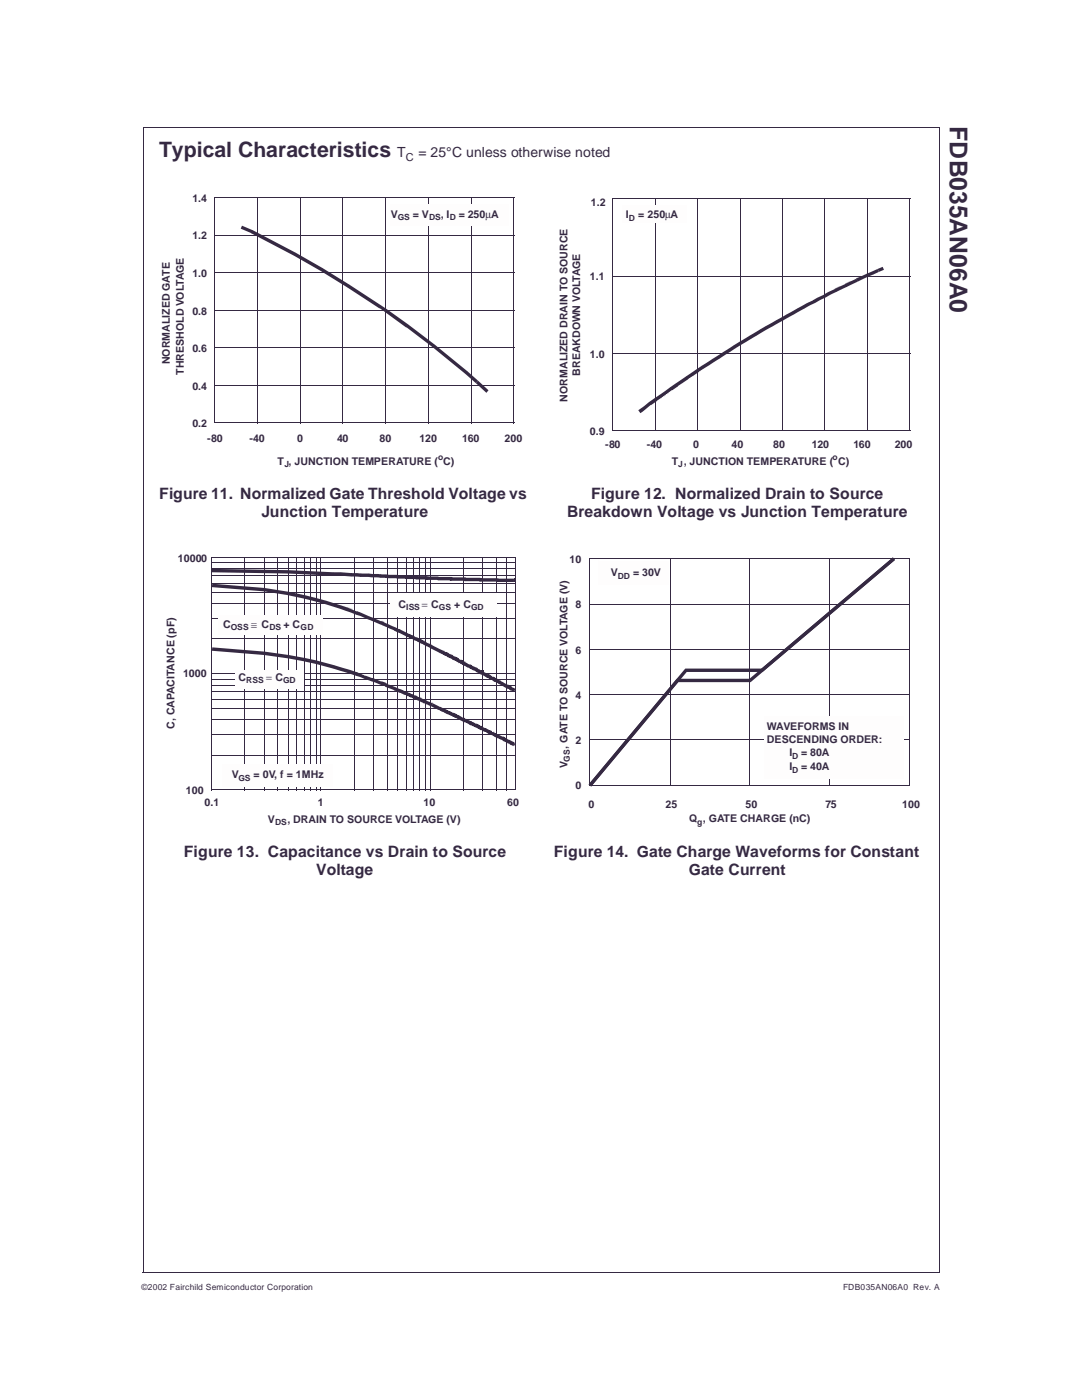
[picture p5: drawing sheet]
<svg xmlns="http://www.w3.org/2000/svg" width="216mm" height="279mm" viewBox="0 0 216 279" stroke-linecap="round" stroke-linejoin="round" font-family="sans-serif">
<path d="M28.6 25.4h158.9M28.6 25.3v228.7M42.9 39.5h59.7M42.9 39.4v45M102.6 39.5v45M187.4 25.4v228.7M42.8 84.4h59.8M28.5 254h158.9" fill="none" stroke="#352942" stroke-width=".2"/>
<g fill="#352942">
<path d="M42.8 84.3l.1 .2z"/>
<path d="M102.6 84.3v.2z"/>
</g>
<path d="M42.9 84.4h59.7" fill="none" stroke="#352942" stroke-width=".2"/>
<g fill="#352942">
<path d="M42.8 76.9l.1 .1z"/>
<path d="M102.6 76.9v.1z"/>
</g>
<path d="M42.9 77h59.7" fill="none" stroke="#352942" stroke-width=".2"/>
<g fill="#352942">
<path d="M42.8 69.3l.1 .2z"/>
<path d="M102.6 69.3v.2z"/>
</g>
<path d="M42.9 69.4h59.7" fill="none" stroke="#352942" stroke-width=".2"/>
<g fill="#352942">
<path d="M42.8 61.8l.1 .2z"/>
<path d="M102.6 61.8v.2z"/>
</g>
<path d="M42.9 61.9h59.7" fill="none" stroke="#352942" stroke-width=".2"/>
<g fill="#352942">
<path d="M42.8 54.4l.1 .1z"/>
<path d="M102.6 54.4v.1z"/>
</g>
<path d="M42.9 54.4h59.7" fill="none" stroke="#352942" stroke-width=".2"/>
<g fill="#352942">
<path d="M42.8 46.8l.1 .2z"/>
<path d="M102.6 46.8v.2z"/>
</g>
<path d="M42.9 46.9h59.7" fill="none" stroke="#352942" stroke-width=".2"/>
<g fill="#352942">
<path d="M42.8 39.4l.1 .1z"/>
<path d="M102.6 39.4v.1z"/>
</g>
<path d="M42.9 39.5h59.7" fill="none" stroke="#352942" stroke-width=".2"/>
<g fill="#352942">
<path d="M51.3 39.4l.2 .1z"/>
<path d="M51.3 84.4l.2 .1z"/>
</g>
<path d="M51.4 39.5v44.9" fill="none" stroke="#352942" stroke-width=".2"/>
<g fill="#352942">
<path d="M59.8 39.4l.2 .1z"/>
<path d="M59.8 84.4l.2 .1z"/>
</g>
<path d="M59.9 39.5v44.9" fill="none" stroke="#352942" stroke-width=".2"/>
<g fill="#352942">
<path d="M68.4 39.4l.1 .1z"/>
<path d="M68.4 84.4l.1 .1z"/>
</g>
<path d="M68.4 39.5v44.9" fill="none" stroke="#352942" stroke-width=".2"/>
<g fill="#352942">
<path d="M76.9 39.4l.2 .1z"/>
<path d="M76.9 84.4l.2 .1z"/>
</g>
<path d="M77 39.5v44.9" fill="none" stroke="#352942" stroke-width=".2"/>
<g fill="#352942">
<path d="M85.4 39.4l.1 .1z"/>
<path d="M85.4 84.4l.1 .1z"/>
</g>
<path d="M85.5 39.5v44.9" fill="none" stroke="#352942" stroke-width=".2"/>
<g fill="#352942">
<path d="M93.9 39.4l.2 .1z"/>
<path d="M93.9 84.4l.2 .1z"/>
</g>
<path d="M94 39.5v44.9" fill="none" stroke="#352942" stroke-width=".2"/>
<g fill="#352942">
<path d="M102.5 39.4l.1 .1z"/>
<path d="M102.5 84.4l.1 .1z"/>
</g>
<path d="M102.6 39.5v44.9" fill="none" stroke="#352942" stroke-width=".2"/>
<g fill="#352942">
<path d="M48.3 45a186.4 186.4 0 0 1 27.8 16l1 .6-1-.6a210.4 210.4 0 0 1 19.3 14.9l-.5 .6-2.1-1.9 .4-.5-.4 .5-6.4-5.3 .4-.5-.4 .5-5.3-4 .4-.5-.4 .6-5.4-3.9 .4-.5-.4 .5-6.3-4.1 .3-.6-.3 .6-5.4-3.3 .4-.6-.4 .6-5.3-3 .3-.6-.3 .6-8.6-4.5 .4-.6-.3 .6-2.2-1z"/>
<path d="M95.4 75.9l2.1 2-.4 .5-2.2-1.9z"/>
</g>
<path d="M77.8 40.7h23.7v4.3h-23.7z" fill="#fefdfd"/>
<path d="M122.3 39.6v46.3M122.3 39.7h59.3M181.5 39.7v46.3M122.2 85.9h59.3" fill="none" stroke="#352942" stroke-width=".2"/>
<g fill="#352942">
<path d="M122.2 85.8l.1 .2z"/>
<path d="M181.5 85.8l.1 .2z"/>
</g>
<path d="M122.3 85.9h59.2" fill="none" stroke="#352942" stroke-width=".2"/>
<g fill="#352942">
<path d="M122.2 70.4l.1 .2z"/>
<path d="M181.5 70.4l.1 .2z"/>
</g>
<path d="M122.3 70.5h59.2" fill="none" stroke="#352942" stroke-width=".2"/>
<g fill="#352942">
<path d="M122.2 55l.1 .2z"/>
<path d="M181.5 55l.1 .2z"/>
</g>
<path d="M122.3 55.1h59.2" fill="none" stroke="#352942" stroke-width=".2"/>
<g fill="#352942">
<path d="M122.2 39.6l.2 .1z"/>
<path d="M122.2 85.9l.2 .1z"/>
</g>
<path d="M122.3 39.7v46.2" fill="none" stroke="#352942" stroke-width=".2"/>
<g fill="#352942">
<path d="M130.7 39.6l.1 .1z"/>
<path d="M130.7 85.9l.1 .1z"/>
</g>
<path d="M130.7 39.7v46.2" fill="none" stroke="#352942" stroke-width=".2"/>
<g fill="#352942">
<path d="M139.1 39.6l.2 .1z"/>
<path d="M139.1 85.9l.2 .1z"/>
</g>
<path d="M139.2 39.7v46.2" fill="none" stroke="#352942" stroke-width=".2"/>
<g fill="#352942">
<path d="M147.6 39.6l.2 .1z"/>
<path d="M147.6 85.9l.2 .1z"/>
</g>
<path d="M147.7 39.7v46.2" fill="none" stroke="#352942" stroke-width=".2"/>
<g fill="#352942">
<path d="M156.1 39.6l.1 .1z"/>
<path d="M156.1 85.9l.1 .1z"/>
</g>
<path d="M156.1 39.7v46.2" fill="none" stroke="#352942" stroke-width=".2"/>
<g fill="#352942">
<path d="M164.5 39.6l.2 .1z"/>
<path d="M164.5 85.9l.2 .1z"/>
</g>
<path d="M164.6 39.7v46.2" fill="none" stroke="#352942" stroke-width=".2"/>
<g fill="#352942">
<path d="M173 39.6l.2 .1z"/>
<path d="M173 85.9l.2 .1z"/>
</g>
<path d="M173.1 39.7v46.2" fill="none" stroke="#352942" stroke-width=".2"/>
<g fill="#352942">
<path d="M181.5 39.6l.1 .1z"/>
<path d="M181.5 85.9l.1 .1z"/>
</g>
<path d="M181.5 39.7v46.2" fill="none" stroke="#352942" stroke-width=".2"/>
<g fill="#352942">
<path d="M127.4 81.9l1.1-.8 .4 .5-.4-.5 1-.8 2.1-1.5 .4 .6-.4-.6 1.1-.7 .4 .5-.4-.5 1-.8 2.1-1.4 .5 .6-.5-.6 2.1-1.5 .5 .6-.5-.6 3.3-2.1 .3 .6-.3-.6 2.1-1.4 .3 .6-.3-.6 2.1-1.3 .3 .6-.3-.6 2.1-1.4 1-.6 .4 .6-.4-.6 2.1-1.2 .4 .6-.4-.6 2.2-1.3 1.1-.6 .3 .6-.3-.6 1-.6 1.1-.6 .3 .6-.3-.6 1-.6 1.1-.6 .3 .6-.3-.6 1-.6 1.1-.5 .3 .5-.3-.5 1-.6-.2 .1 1.4-.6 .3 .5-.4-.5 2.2-1.1 .3 .5-.4-.5 2.2-1.1 .3 .5-.3-.5 2.2-1.1 .2 .6-.3-.6 2.2-1 .2 .6-1.1 .5-.2-.6 .2 .6-2.1 1-.2-.6 .2 .6-2.1 1.1-.3-.6 .3 .6-2.1 1.1-.3-.6 .3 .6-2.1 1.1-.3-.6 .3 .6-2.2 1.1-.3-.6 .3 .6-2.1 1.2-.3-.6 .3 .6-2.1 1.2-.3-.6 .3 .6-2.1 1.2-.3-.6 .3 .6-1 .6-.4-.6 .4 .6-2.1 1.3-.4-.6 .4 .6-2.1 1.2-.4-.6 .4 .6-1.2 .7-.3-.6 .3 .6-2.1 1.4-.3-.6 .3 .6-2.1 1.3-.3-.6 .3 .6-2.1 1.4-.3-.6 .3 .6-1 .6-.4-.5 .5 .5-1.1 .8 2.2-1.5-3.3 2.2-.4-.6 .5 .6-1.1 .8 2.2-1.6-3.3 2.2-.4-.6 .4 .6-1.1 .8-.4-.6 .4 .5-2.4 1.9 2.5-1.8-3.3 2.2-.3-.6 .4 .6-1.1 .8-.4-.6 .4 .5-1.6 1.3 .6-.4-1.1 .8z"/>
<path d="M170.8 55.6l3.2-1.4 .3 .6-.3-.6 1.1-.5 .3 .6-2.2 .9-.2-.6 .2 .6-1.1 .5-.2-.6 .2 .6-1 .5z"/>
<path d="M175.1 53.7l1-.4 .3 .5-1 .5z"/>
</g>
<path d="M124.2 41.1h12.9v3.4h-12.9z" fill="#fefdfd"/>
<path d="M42.3 111.2h60.7M42.3 111.2v46.4M102.9 111.2v46.5M42.2 157.6h60.7" fill="none" stroke="#352942" stroke-width=".2"/>
<g fill="#352942">
<path d="M42.2 157.6l.1 .1z"/>
<path d="M102.9 157.6l.1 .1z"/>
</g>
<path d="M42.3 157.6h60.6" fill="none" stroke="#352942" stroke-width=".2"/>
<g fill="#352942">
<path d="M42.2 134.4l.1 .1z"/>
<path d="M102.9 134.4l.1 .1z"/>
</g>
<path d="M42.3 134.4h60.6" fill="none" stroke="#352942" stroke-width=".2"/>
<g fill="#352942">
<path d="M42.2 150.6l.1 .2z"/>
<path d="M102.9 150.6l.1 .2z"/>
</g>
<path d="M42.3 150.7h60.6" fill="none" stroke="#352942" stroke-width=".2"/>
<g fill="#352942">
<path d="M42.2 146.5l.1 .1z"/>
<path d="M102.9 146.5l.1 .1z"/>
</g>
<path d="M42.3 146.6h60.6" fill="none" stroke="#352942" stroke-width=".2"/>
<g fill="#352942">
<path d="M42.2 143.6l.1 .2z"/>
<path d="M102.9 143.6l.1 .2z"/>
</g>
<path d="M42.3 143.7h60.6" fill="none" stroke="#352942" stroke-width=".2"/>
<g fill="#352942">
<path d="M42.2 141.4l.1 .2z"/>
<path d="M102.9 141.4l.1 .2z"/>
</g>
<path d="M42.3 141.5h60.6" fill="none" stroke="#352942" stroke-width=".2"/>
<g fill="#352942">
<path d="M42.2 139.5l.1 .2z"/>
<path d="M102.9 139.5l.1 .2z"/>
</g>
<path d="M42.3 139.6h60.6" fill="none" stroke="#352942" stroke-width=".2"/>
<g fill="#352942">
<path d="M42.2 138l.1 .2z"/>
<path d="M102.9 138l.1 .2z"/>
</g>
<path d="M42.3 138.1h60.6" fill="none" stroke="#352942" stroke-width=".2"/>
<g fill="#352942">
<path d="M42.2 136.6l.1 .2z"/>
<path d="M102.9 136.6l.1 .2z"/>
</g>
<path d="M42.3 136.7h60.6" fill="none" stroke="#352942" stroke-width=".2"/>
<g fill="#352942">
<path d="M42.2 135.5l.1 .1z"/>
<path d="M102.9 135.5l.1 .1z"/>
</g>
<path d="M42.3 135.5h60.6" fill="none" stroke="#352942" stroke-width=".2"/>
<g fill="#352942">
<path d="M42.2 111.2l.1 .1z"/>
<path d="M102.9 111.2l.1 .1z"/>
</g>
<path d="M42.3 111.2h60.6" fill="none" stroke="#352942" stroke-width=".2"/>
<g fill="#352942">
<path d="M42.2 127.4l.1 .2z"/>
<path d="M102.9 127.4l.1 .2z"/>
</g>
<path d="M42.3 127.5h60.6" fill="none" stroke="#352942" stroke-width=".2"/>
<g fill="#352942">
<path d="M42.2 123.3l.1 .1z"/>
<path d="M102.9 123.3l.1 .1z"/>
</g>
<path d="M42.3 123.4h60.6" fill="none" stroke="#352942" stroke-width=".2"/>
<g fill="#352942">
<path d="M42.2 120.4l.1 .2z"/>
<path d="M102.9 120.4l.1 .2z"/>
</g>
<path d="M42.3 120.5h60.6" fill="none" stroke="#352942" stroke-width=".2"/>
<g fill="#352942">
<path d="M42.2 118.2l.1 .2z"/>
<path d="M102.9 118.2l.1 .2z"/>
</g>
<path d="M42.3 118.3h60.6" fill="none" stroke="#352942" stroke-width=".2"/>
<g fill="#352942">
<path d="M42.2 116.3l.1 .2z"/>
<path d="M102.9 116.3l.1 .2z"/>
</g>
<path d="M42.3 116.4h60.6" fill="none" stroke="#352942" stroke-width=".2"/>
<g fill="#352942">
<path d="M42.2 114.8l.1 .2z"/>
<path d="M102.9 114.8l.1 .2z"/>
</g>
<path d="M42.3 114.9h60.6" fill="none" stroke="#352942" stroke-width=".2"/>
<g fill="#352942">
<path d="M42.2 113.4l.1 .2z"/>
<path d="M102.9 113.4l.1 .2z"/>
</g>
<path d="M42.3 113.5h60.6" fill="none" stroke="#352942" stroke-width=".2"/>
<g fill="#352942">
<path d="M42.2 112.3l.1 .1z"/>
<path d="M102.9 112.3l.1 .1z"/>
</g>
<path d="M42.3 112.3h60.6" fill="none" stroke="#352942" stroke-width=".2"/>
<g fill="#352942">
<path d="M42.2 111.2h.2z"/>
<path d="M42.2 157.6l.2 .1z"/>
</g>
<path d="M42.3 111.2v46.4" fill="none" stroke="#352942" stroke-width=".2"/>
<g fill="#352942">
<path d="M63.9 111.2h.2z"/>
<path d="M63.9 157.6l.2 .1z"/>
</g>
<path d="M64 111.2v46.4" fill="none" stroke="#352942" stroke-width=".2"/>
<g fill="#352942">
<path d="M48.7 111.2h.2z"/>
<path d="M48.7 157.6l.2 .1z"/>
</g>
<path d="M48.8 111.2v46.4" fill="none" stroke="#352942" stroke-width=".2"/>
<g fill="#352942">
<path d="M52.6 111.2h.2z"/>
<path d="M52.6 157.6l.2 .1z"/>
</g>
<path d="M52.7 111.2v46.4" fill="none" stroke="#352942" stroke-width=".2"/>
<g fill="#352942">
<path d="M55.3 111.2h.2z"/>
<path d="M55.3 157.6l.2 .1z"/>
</g>
<path d="M55.4 111.2v46.4" fill="none" stroke="#352942" stroke-width=".2"/>
<g fill="#352942">
<path d="M57.4 111.2h.2z"/>
<path d="M57.4 157.6l.2 .1z"/>
</g>
<path d="M57.5 111.2v46.4" fill="none" stroke="#352942" stroke-width=".2"/>
<g fill="#352942">
<path d="M59.1 111.2h.2z"/>
<path d="M59.1 157.6l.2 .1z"/>
</g>
<path d="M59.2 111.2v46.4" fill="none" stroke="#352942" stroke-width=".2"/>
<g fill="#352942">
<path d="M60.6 111.2h.2z"/>
<path d="M60.6 157.6l.2 .1z"/>
</g>
<path d="M60.7 111.2v46.4" fill="none" stroke="#352942" stroke-width=".2"/>
<g fill="#352942">
<path d="M61.8 111.2h.2z"/>
<path d="M61.8 157.6l.2 .1z"/>
</g>
<path d="M61.9 111.2v46.4" fill="none" stroke="#352942" stroke-width=".2"/>
<g fill="#352942">
<path d="M63 111.2h.2z"/>
<path d="M63 157.6l.2 .1z"/>
</g>
<path d="M63.1 111.2v46.4" fill="none" stroke="#352942" stroke-width=".2"/>
<g fill="#352942">
<path d="M85.8 111.2h.2z"/>
<path d="M85.8 157.6l.2 .1z"/>
</g>
<path d="M85.9 111.2v46.4" fill="none" stroke="#352942" stroke-width=".2"/>
<g fill="#352942">
<path d="M70.6 111.2h.1z"/>
<path d="M70.6 157.6l.1 .1z"/>
</g>
<path d="M70.6 111.2v46.4" fill="none" stroke="#352942" stroke-width=".2"/>
<g fill="#352942">
<path d="M74.4 111.2h.1z"/>
<path d="M74.4 157.6l.1 .1z"/>
</g>
<path d="M74.4 111.2v46.4" fill="none" stroke="#352942" stroke-width=".2"/>
<g fill="#352942">
<path d="M77.2 111.2h.1z"/>
<path d="M77.2 157.6l.1 .1z"/>
</g>
<path d="M77.2 111.2v46.4" fill="none" stroke="#352942" stroke-width=".2"/>
<g fill="#352942">
<path d="M79.3 111.2h.1z"/>
<path d="M79.3 157.6l.1 .1z"/>
</g>
<path d="M79.4 111.2v46.4" fill="none" stroke="#352942" stroke-width=".2"/>
<g fill="#352942">
<path d="M81 111.2h.1z"/>
<path d="M81 157.6l.1 .1z"/>
</g>
<path d="M81.1 111.2v46.4" fill="none" stroke="#352942" stroke-width=".2"/>
<g fill="#352942">
<path d="M82.4 111.2h.2z"/>
<path d="M82.4 157.6l.2 .1z"/>
</g>
<path d="M82.5 111.2v46.4" fill="none" stroke="#352942" stroke-width=".2"/>
<g fill="#352942">
<path d="M83.7 111.2h.1z"/>
<path d="M83.7 157.6l.1 .1z"/>
</g>
<path d="M83.8 111.2v46.4" fill="none" stroke="#352942" stroke-width=".2"/>
<g fill="#352942">
<path d="M84.8 111.2h.1z"/>
<path d="M84.8 157.6l.1 .1z"/>
</g>
<path d="M84.9 111.2v46.4" fill="none" stroke="#352942" stroke-width=".2"/>
<g fill="#352942">
<path d="M92.4 111.2h.2z"/>
<path d="M92.4 157.6l.2 .1z"/>
</g>
<path d="M92.5 111.2v46.4" fill="none" stroke="#352942" stroke-width=".2"/>
<g fill="#352942">
<path d="M96.2 111.2h.2z"/>
<path d="M96.2 157.6l.2 .1z"/>
</g>
<path d="M96.3 111.2v46.4" fill="none" stroke="#352942" stroke-width=".2"/>
<g fill="#352942">
<path d="M98.9 111.2h.2z"/>
<path d="M98.9 157.6l.2 .1z"/>
</g>
<path d="M99 111.2v46.4" fill="none" stroke="#352942" stroke-width=".2"/>
<g fill="#352942">
<path d="M101 111.2h.2z"/>
<path d="M101 157.6l.2 .1z"/>
</g>
<path d="M101.1 111.2v46.4" fill="none" stroke="#352942" stroke-width=".2"/>
<g fill="#352942">
<path d="M42.4 116.5l10.4 .8a81 81 0 0 1 16 3.8l-.7-.3 1.2 .4-.3 .7 .3-.7 2 .9-.2 .6 .1-.7 2.5 1-.3 .6 .3-.6 2.4 1-.2 .6 .2-.7 .5 .2-.5-.2 1.1 .6-.3 .5 .3-.5 .9 .4-.3 .6 .3-.6 1.6 .7-.3 .6 .2-.6h.4l1.6 1-.2 .6 .2-.7 .3 .1 .3 .2-.2 .6 .2-.7 .3 .1 .6 .4-.3 .6 .3-.6 .5 .1-.3-.1 .5 .4-.2 .6 .2-.7 .3 .1 .3 .2-.4 .6 .3-.6 .5 .1-.5-.1 .9 .5-.3 .6 .3-.6 .3 .1-.2 .6 .2-.7 .3 .1-.5-.1 1.1 .6-.4 .5 .4-.5 1.8 .9-.2 .6v-.7l.3 .1-.1 .6-.6-.2 .3-.6-.3 .6-1.8-.9 .3-.6-.3 .6-.3-.2 .3-.6-.3 .6-.9-.4 .3-.6-.3 .6-.2-.1 .4-.6-.3 .6-.7-.3-.1-.1 .5-.5-.4 .6-.5-.2 .2 .1-.2-.2 .3-.6-.3 .6-1.1-.5 .4-.6-.3 .6-.4-.1-.3-.2 .4-.5-.3 .5h-.4l-.2-.2 .3-.6-.3 .6-1.4-.7 .3-.6-.2 .6-.9-.3 .4-.6-.4 .6-.3-.2 .3-.6-.2 .6-1.5-.6 .4-.6-.3 .6-1-.4 .3-.6-.2 .6-2.3-.9 .3-.6-.3 .6-2.2-1 .3-.6-.3 .6-1.9-.6 .3-.6-.3 .6-2.2-.8 .3-.7-.3 .7-2.9-.9 .1-.7-.1 .7-1.9-.5 .2-.7-.2 .7-2.4-.6 .2-.7-.2 .7-3.2-.7 .2-.7-.1 .7-4.8-.8 .1-.7-.1 .7-10.4-.8z"/>
<path d="M88.3 129.8l.4 .2-.1-.1 .1 .1-.5 .6 .4-.6 .5 .2-.1-.1 .1 .1-.4 .6 .3-.6 .2 .1-.2 .6v-.7h.3l.2 .2-.4 .6 .3-.6 .4 .2-.1-.1 .1 .1-.5 .5 .4-.5h.2l-.3 .6 .3-.6 .4 .2-.4 .6 .3-.7 .2 .1-.2-.1 .8 .5-.2-.1h.1l-.3 .6v-.6h.4l.1 .1-.3 .6 .2-.7 .3 .1 .2 .3-.2 .6v-.7l.5 .3-.3 .5 .3-.5h.2l-.3 .6 .3-.6h.2l.2 .2-.3 .6v-.7h.3l.3 .3-.3 .6v-.7l.4 .2-.3 .6 .2-.7 .3 .1-.5-.2 .9 .5-.3 .6 .3-.6 .4 .2-.3 .6 .3-.7 .4 .2-.3 .6v-.6l.8 .3-.1-.1 .2 .2-.4 .6 .3-.7 .5 .2 .2 .2-.4 .6 .4-.6 .3 .2-.2 .6v-.7l.3 .1-.2 .6-.6-.2-.2-.2 .5-.6-.4 .6-.7-.2-.1-.2 .5-.5-.4 .6-.4-.2 .4-.6-.2 .6h-.2l-.2-.1 .5-.5-.3 .5-1-.4 .4-.6-.4 .6-.1-.1 .3-.6-.3 .6-.5-.1 .5-.6-.2 .6h-.3l-.2-.3 .5-.5-.3 .6h-.2l-.2-.2 .5-.5-.3 .6-.8-.3 .3-.6-.1 .6h-.3l-.2-.3 .5-.5-.4 .6-.5-.2 .5-.6-.2 .6h-.4l-.1-.1 .5-.5-.4 .6-.3-.2 .3-.6-.2 .6-.5-.2 .5-.6-.3 .6-.6-.2 .2 .1-.3-.2 .5-.5-.4 .6-.4-.3 .5-.5-.2 .6h-.4l-.3-.3 .5-.5-.4 .6-.4-.1-.1-.2 .5-.5-.4 .6-.2-.1z"/>
<path d="M95.8 133.7l.4 .2-.2 .6-.5-.2 .5-.5-.4 .6-.2-.1z"/>
<path d="M96 133.9h.5v.6h-.5z"/>
<path d="M96 133.9l1.2 .5h-.1h.1l-.4 .6 .3-.6 .5 .3v-.1v.1l-.2 .6v-.7h.3l.2 .2-.4 .6 .3-.6 .4 .2-.1-.1 .1 .1-.5 .5 .4-.5 .3 .1-.2 .6 .2-.7 .5 .4-.2 .6v-.7l.4 .2-.4 .6 .3-.7 .4 .2-.2 .6v-.7l.7 .4-.1-.1 .1 .1-.4 .6 .3-.6 .8 .4-.3 .6 .3-.6 .5 .3-.1-.1 .1 .1-.4 .6 .3-.6 .4 .1-.2 .6v-.7l.4 .2-.4 .6 .3-.6 .2 .1-.2 .6 .2-.7 .3 .1 .2 .3-.4 .5 .3-.5h.2l-.3 .6 .3-.6h.3l-.6-.1 .9 .4-.1-.1 .1 .1-.5 .5-.5-.5 .5 .5-.1-.1 .5-.5-.4 .6-.2-.1 .4-.6-.3 .6-.5-.2 .2 .1-.5-.3 .5-.5-.3 .6-.7-.4 .5-.5-.2 .6-.6-.1-.2-.2 .5-.5-.4 .6-.6-.4 .4-.6-.4 .6-.7-.4 .5-.5-.4 .6-.3-.2 .3-.6-.1 .6-.5-.1 .5-.6-.3 .6-.5-.1 .5-.6-.3 .6h-.2l-.3-.3 .5-.5-.3 .6-.8-.4 .5-.5-.5 .6-.3-.3 .5-.5-.2 .6h-.4l-.1-.2 .5-.5-.5 .6-.3-.2-.2-.1 .5-.5-.4 .6-.5-.3 .3-.6-.2 .6-.5-.2v-.3l.7 .1-.5 .3 .3-.7 .2 .1z"/>
<path d="M102.4 138l.5-.5 .1 .1-.5 .5z"/>
<path d="M42.4 129.2a101.7 101.7 0 0 1 24.3 3.6l1.3 .4-.2 .7 .2-.7 3.3 1-.2 .7 .1-.7 .9 .2h-.4l1.2 .5-.2 .6 .2-.7 .8 .2-2-.6 2.7 1-.3 .6 .2-.7 .6 .2-.4-.1 1.6 .7-.2 .5 .2-.6 1.1 .3-.3-.1 .7 .4-.3 .6 .3-.6 .5 .1-1.3-.4 2.5 1-.3 .6 .3-.6 .7 .4-.2 .6 .2-.7 1.1 .5-.3 .6 .2-.7 .3 .1 .3 .2-.2 .6 .2-.6h.3l.3 .3-.2 .6 .2-.7 .3 .1 .3 .2-.2 .6 .2-.6 .5 .1-.2-.1 .5 .4-.3 .6 .3-.7 .5 .2-.5-.2 .9 .5-.2 .6 .2-.7 .3 .1-.5-.2 .6 .4-.2 .6 .2-.7 .3 .1-.5-.2 .8 .4-.2 .6 .2-.7 .3 .1-.5-.1 .8 .4-.2 .6 .2-.7 .3 .1-.5-.2 .5 .3-.3 .6-.5-.2 .2 .1-.3-.2 .3-.6-.3 .6-.5-.2 .2 .1-.3-.1 .3-.6-.3 .6-.5-.2 .2 .1-.2-.1 .4-.6-.3 .6-.5-.2 .2 .1-.3-.2 .4-.6-.4 .6-.1-.1 .3-.5-.3 .5-.7-.2 .2 .1-.3-.2 .3-.6-.2 .6-.8-.2h.2l-.3-.1 .4-.6-.3 .6-.4-.1-.3-.2 .4-.6-.3 .6-.4-.1-.2-.1 .3-.6-.3 .6-.4-.1-.7-.4 .4-.6-.3 .6h-.4l-.3-.2 .3-.6-.3 .6-.8-.4 .3 .2-.3-.2 .3-.5-.2 .5-.9-.3 .3-.6-.3 .6-1-.4 .4-.6-.3 .6-2.2-.9 .3-.6-.3 .6-1.3-.4 .3-.6-.3 .6-.7-.2-.8-.4 .3-.6-.3 .6-2.9-.9 .3-.7-.3 .7-2.5-.8 .2-.6-.2 .6-3.5-.9 .2-.7-.2 .7-2.4-.5 .2-.7-.1 .7-3.2-.6 .1-.7-.1 .7-4.8-.7 .1-.7-.1 .7-10.4-.8z"/>
<path d="M86.4 140.4l1.5 .7-.2 .6 .2-.7 .3 .1-.5-.1 1 .5-.1-.1 .1 .1-.3 .6v-.7l.7 .2h-.1h.1l-.4 .6 .3-.6 .3 .2-.1 .6v-.7l.5 .3-.2 .6v-.7l.6 .2-.2 .6v-.6l.5 .2-.2 .6 .2-.7 .3 .1 .2 .2-.4 .6 .3-.7 .4 .3-.2 .5v-.6l.6 .2-.1-.1 .1 .1-.4 .6 .3-.6 .2 .1-.2 .6v-.7l.5 .2 .2 .2-.3 .6 .3-.6 .4 .1-.2 .6v-.7h.3l.1 .2-.3 .6 .2-.7 .3 .1-.5-.2 .7 .4-.3 .6 .3-.7 .2 .1-.5-.2 1.1 .6-.2 .6v-.7h.3l.2 .2-.5 .6 .4-.6 .1 .1-.2 .6 .2-.7 .3 .1 .2 .2-.4 .5 .3-.6 .2 .1-.5-.2 .7 .3-.2 .6v-.7h.3l.1 .1-.3 .6-.4-.1 .3-.6-.2 .6-.5-.1 .5-.6-.4 .6-.6-.4 .5-.5-.3 .6-.5-.2 .4-.6-.4 .6-.3-.1 .3-.6-.2 .6-.5-.2 .1 .1-.1-.1 .3-.6-.3 .6-.5-.2 .5-.6-.2 .6-.9-.3 .4-.6-.4 .6-.1-.1 .3-.6-.2 .6-.4-.1-.2-.2 .5-.5-.4 .6-.1-.1 .3-.5-.2 .5h-.3l-.2-.1 .5-.5-.3 .6-.5-.2 .5-.6-.4 .6-.5-.3 .3-.6-.2 .6-.5-.1 .4-.6-.2 .6-.6-.2 .3-.6-.1 .6-.6-.2-.2-.1 .5-.5-.4 .5h-.2l.4-.6-.2 .6h-.4l-.1-.2 .5-.5-.4 .6-.4-.2 .4-.6-.3 .6-1.9-.8z"/>
<path d="M94.8 145l.5-.5 .1 .1-.4 .6 .3-.7 .2 .1 .2 .2-.3 .6v-.7l.6 .2-.2 .6v-.6l.4 .1-.4 .6 .3-.6 .2 .1-.3 .6 .3-.7 .2 .1-.5-.2 1.1 .6-.1-.1 .1 .1-.3 .5v-.6l.5 .1-.5-.2 1.2 .7-.2-.2 .1 .1-.3 .6v-.7h.4l.2 .2-.5 .6 .4-.6 .3 .1-.2 .6 .2-.7 .3 .1-.5-.1 .8 .4-.1-.1 .1 .1-.3 .6v-.7l.6 .3-.4 .5 .4-.5 .3 .1-.3 .6 .3-.7 .2 .1-.5-.1 1.1 .5-.3 .6 .3-.7 .5 .3-.3 .6v-.7l.4 .2-.3 .6 .2-.7 .3 .1-.5-.2 1 .5-.2 .6v-.6l1 .4v.2l-.5 .4 .3-.7 .3 .1-.6-.2 .7 .3-.3 .6-1.2-.6 1.2 .6h-.2l.4-.6-.3 .6-.5-.2v-.4h.7l-.5 .4-.5-.3 .3-.6-.2 .6-.7-.2 .3-.6-.3 .6-.5-.2 .5-.6-.2 .6h-.3l-.2-.2 .5-.6-.3 .6-.6-.1 .2 .1-.5-.3 .3-.6-.2 .6-.9-.4 .3-.6-.2 .6-.4-.2 .5-.5-.4 .6-.2-.1 .4-.6-.3 .6-.8-.4 .5-.5-.3 .6h-.3l-.2-.2 .5-.5-.4 .6-.3-.2 .4-.6-.4 .6-.1-.1 .3-.6-.2 .6-.3-.1 .3-.6-.2 .6h-.3l-.1-.1 .5-.5-.5 .6-.3-.2 .3-.6-.2 .6-.7-.3 .5-.6-.2 .6-.5-.1 .3-.6-.2 .6-.4-.2 .5-.5-.3 .6z"/>
<path d="M102.7 148.2l.2 .1-.3 .6-.2-.1z"/>
<path d="M42.3 113.5l15.2 .3 9.1 .4v.7v-.7h1.4l2.2 .2-.1 .7v-.7h1.1l.9 .1-.1 .6v-.6h1.6h.7l-.1 .7v-.7h1.3l.6 .1-.1 .7v-.7h1.1l.4 .1-.1 .7v-.7h1.8l.4 .1-.1 .7v-.7h1.5l.3 .1-.1 .7v-.7h1.9l.2 .1-.1 .6v-.6h2l.3 .1-.1 .6v-.6h2l.3 .1-.1 .6v-.7h2.5l.2 .2-.3 .6v-.7h2.7l.3 .1-.2 .7v-.7h3l.3 .2-.1 .6v-.7h3.3l.3 .2-.2 .6v-.7h3.2v.7h-3.3l-.2-.1 .3-.6-.1 .6h-3.5l-.2-.1 .4-.6-.2 .6h-3.1l-.2-.1 .2-.7-.1 .7h-2.7l-.2-.2 .5-.5-.3 .6h-2.5l-.2-.1 .4-.6-.2 .6h-2.2l-.2-.1 .4-.5-.2 .5h-2.1h-.3l.3-.7-.2 .7h-1.8l-.3-.1 .2-.7-.1 .7h-1.5l-.4-.1 .2-.7-.1 .7h-1.8l-.4-.1 .2-.7-.1 .7-1.6-.1 .1-.7-.1 .7h-1.2l-.7-.1 .1-.6-.1 .6h-1.5h-.9l.1-.7-.1 .7h-1l-2.2-.2 .1-.7-.1 .7-10.4-.4v-.7v.7l-15.2-.3z"/>
<path d="M102.6 115.5h.1v.7h-.1z"/>
</g>
<g fill="#fefdfd">
<path d="M44.4 152.6h22v4.4h-22z"/>
<path d="M77.8 118.4h21.3v4.7h-21.3z"/>
<path d="M43.5 122.8h21v3.9h-21z"/>
<path d="M46.9 133.7h13.7v3.7h-13.7z"/>
</g>
<path d="M117.7 111.5h63.8M117.7 111.4v45.3M181.5 111.5v45.3M117.6 156.7h63.9" fill="none" stroke="#352942" stroke-width=".2"/>
<g fill="#352942">
<path d="M117.6 156.6l.1 .2z"/>
<path d="M181.5 156.6v.2z"/>
</g>
<path d="M117.7 156.7h63.8" fill="none" stroke="#352942" stroke-width=".2"/>
<g fill="#352942">
<path d="M117.6 147.6l.1 .1z"/>
<path d="M181.5 147.6v.1z"/>
</g>
<path d="M117.7 147.7h63.8" fill="none" stroke="#352942" stroke-width=".2"/>
<g fill="#352942">
<path d="M117.6 138.6l.1 .2z"/>
<path d="M181.5 138.6v.2z"/>
</g>
<path d="M117.7 138.7h63.8" fill="none" stroke="#352942" stroke-width=".2"/>
<g fill="#352942">
<path d="M117.6 129.5l.1 .2z"/>
<path d="M181.5 129.5v.2z"/>
</g>
<path d="M117.7 129.6h63.8" fill="none" stroke="#352942" stroke-width=".2"/>
<g fill="#352942">
<path d="M117.6 120.5l.1 .1z"/>
<path d="M181.5 120.5v.1z"/>
</g>
<path d="M117.7 120.6h63.8" fill="none" stroke="#352942" stroke-width=".2"/>
<g fill="#352942">
<path d="M117.6 111.4l.1 .2z"/>
<path d="M181.5 111.4v.2z"/>
</g>
<path d="M117.7 111.5h63.8" fill="none" stroke="#352942" stroke-width=".2"/>
<g fill="#352942">
<path d="M117.6 111.4l.2 .1z"/>
<path d="M117.6 156.7l.2 .1z"/>
</g>
<path d="M117.7 111.5v45.2" fill="none" stroke="#352942" stroke-width=".2"/>
<g fill="#352942">
<path d="M133.6 111.4l.2 .1z"/>
<path d="M133.6 156.7l.2 .1z"/>
</g>
<path d="M133.7 111.5v45.2" fill="none" stroke="#352942" stroke-width=".2"/>
<g fill="#352942">
<path d="M149.5 111.4l.2 .1z"/>
<path d="M149.5 156.7l.2 .1z"/>
</g>
<path d="M149.6 111.5v45.2" fill="none" stroke="#352942" stroke-width=".2"/>
<g fill="#352942">
<path d="M165.5 111.4l.1 .1z"/>
<path d="M165.5 156.7l.1 .1z"/>
</g>
<path d="M165.5 111.5v45.2" fill="none" stroke="#352942" stroke-width=".2"/>
<g fill="#352942">
<path d="M181.4 111.4l.1 .1z"/>
<path d="M181.4 156.7l.1 .1z"/>
</g>
<path d="M181.5 111.5v45.2" fill="none" stroke="#352942" stroke-width=".2"/>
<g fill="#352942">
<path d="M136.6 133.6l.2-.2 .3 .6-19.1 23-.5-.5z"/>
<path d="M136.8 133.4h15.2l.3 .6-15.5 .1z"/>
<path d="M151.8 133.5l26.4-22.3 .4 .6-26.3 22.2z"/>
<path d="M134.9 135.6l.3-.1 .2 .6-17.4 20.9-.5-.5z"/>
<path d="M135.2 135.5h14.4l.3 .6h-14.7z"/>
<path d="M149.5 135.5l28.7-24.3 .4 .6-28.7 24.3z"/>
</g>
<path d="M119.4 112h14v4.6h-14z" fill="#fefdfd"/>
<path d="M119.3 116.6h14.1M119.4 111.9v4.7M119.4 112h14.1M133.4 112v4.7" fill="none" stroke="#fefdfd" stroke-width=".2"/>
<path d="M152.7 143.2h27.5v12.2h-27.5z" fill="#fefdfd"/>
<path d="M152.5 155.4h27.7M152.7 143.2h27.7M152.7 143v12.4M180.2 143.2v12.3" fill="none" stroke="#fefdfd" stroke-width=".34"/>
<text font-size="4.9" fill="#352942" x="189.5" y="25.2" transform="rotate(90 189.5 25.2)">FDB035AN06A0</text>
<text font-size="4.2" fill="#352942" x="31.8" y="31.4">Typical Characteristics</text>
<g font-size="3.1" fill="#352942">
<text x="31.8" y="99.6">Figure 11. Normalized Gate Threshold Voltage vs</text>
<text x="118" y="99.6">Figure 12. Normalized Drain to Source</text>
<text x="52.2" y="103.1">Junction Temperature</text>
<text x="113.1" y="103.1">Breakdown Voltage vs Junction Temperature</text>
<text x="36.7" y="171">Figure 13. Capacitance vs Drain to Source</text>
<text x="110.5" y="171">Figure 14. Gate Charge Waveforms for Constant</text>
<text x="63.1" y="174.6">Voltage</text>
<text x="137.4" y="174.6">Gate Current</text>
</g>
<g font-size="2.8" fill="#352942">
<text x="79.3" y="31.4">T</text>
<text x="83.5" y="31.4">= 25°C unless otherwise noted</text>
</g>
<text font-size="2.2" fill="#352942" x="81" y="32.1">C</text>
<g font-size="2.1" fill="#352942">
<text x="38.4" y="40.3">1.4</text>
<text x="117.9" y="41.1">1.2</text>
<text x="38.4" y="47.8">1.2</text>
<text x="78" y="43.4">V</text>
<text x="82.4" y="43.4">= V</text>
<text x="88" y="43.4">, I</text>
<text x="91.5" y="43.4">= 250µA</text>
<text x="124.9" y="43.4">I</text>
<text x="127.4" y="43.4">= 250µA</text>
<text x="38.4" y="55.3">1.0</text>
<text x="117.7" y="56">1.1</text>
<text x="38.4" y="62.8">0.8</text>
<text x="38.4" y="70.3">0.6</text>
<text x="117.7" y="71.4">1.0</text>
<text x="33.9" y="72.7" transform="rotate(-90 33.9 72.7)">NORMALIZED GATE</text>
<text x="36.7" y="74.8" transform="rotate(-90 36.7 74.8)">THRESHOLD VOLTAGE</text>
<text x="38.4" y="77.8">0.4</text>
<text x="115.8" y="75" transform="rotate(-90 115.8 75)">BREAKDOWN VOLTAGE</text>
<text x="113.2" y="80.2" transform="rotate(-90 113.2 80.2)">NORMALIZED DRAIN TO SOURCE</text>
<text x="38.4" y="85.3">0.2</text>
<text x="41.3" y="88.1">-80</text>
<text x="49.8" y="88.1">-40</text>
<text x="59.3" y="88.1">0</text>
<text x="67.3" y="88.1">40</text>
<text x="75.7" y="88.1">80</text>
<text x="83.7" y="88.1">120</text>
<text x="92.2" y="88.1">160</text>
<text x="100.7" y="88.1">200</text>
<text x="117.7" y="86.8">0.9</text>
<text x="120.8" y="89.5">-80</text>
<text x="129.1" y="89.5">-40</text>
<text x="138.3" y="89.5">0</text>
<text x="146" y="89.5">40</text>
<text x="154.3" y="89.5">80</text>
<text x="162" y="89.5">120</text>
<text x="170.3" y="89.5">160</text>
<text x="178.6" y="89.5">200</text>
<text x="55.4" y="92.7">T , JUNCTION TEMPERATURE ( C)</text>
<text x="134.1" y="92.7">T , JUNCTION TEMPERATURE ( C)</text>
<text x="35.5" y="112.2">10000</text>
<text x="113.6" y="112.4">10</text>
<text x="121.9" y="115">V</text>
<text x="126.3" y="115">= 30V</text>
<text x="44.6" y="125.3">C</text>
<text x="50.1" y="125.3">≅ C</text>
<text x="56.6" y="125.3">+ C</text>
<text x="79.5" y="121.3">C</text>
<text x="84.2" y="121.3">=</text>
<text x="86" y="121.3">C</text>
<text x="90.6" y="121.3">+ C</text>
<text x="114.8" y="121.4">8</text>
<text x="114.8" y="130.5">6</text>
<text x="36.5" y="135">1000</text>
<text x="47.6" y="135.9">C</text>
<text x="53.1" y="135.9">= C</text>
<text x="114.8" y="139.5">4</text>
<text x="34.8" y="145.5" transform="rotate(-90 34.8 145.5)">C, CAPACITANCE (pF)</text>
<text x="113.2" y="149.4" transform="rotate(-90 113.2 149.4)">, GATE TO SOURCE VOLTAGE (V)</text>
<text x="114.8" y="148.5">2</text>
<text x="153" y="145.6">WAVEFORMS IN</text>
<text x="153" y="148.3">DESCENDING ORDER:</text>
<text x="46.3" y="155.3">V</text>
<text x="50.6" y="155.3">= 0V, f = 1MHz</text>
<text x="113.2" y="153.3" transform="rotate(-90 113.2 153.3)">V</text>
<text x="157.5" y="151">I</text>
<text x="157.5" y="153.6">I</text>
<text x="159.9" y="151">= 80A</text>
<text x="159.9" y="153.6">= 40A</text>
<text x="37.1" y="158.5">100</text>
<text x="40.8" y="160.9">0.1</text>
<text x="63.4" y="160.9">1</text>
<text x="84.5" y="160.9">10</text>
<text x="101.2" y="160.9">60</text>
<text x="114.8" y="157.6">0</text>
<text x="117.5" y="161.3">0</text>
<text x="132.8" y="161.3">25</text>
<text x="148.8" y="161.3">50</text>
<text x="164.7" y="161.3">75</text>
<text x="180" y="161.3">100</text>
<text x="53.5" y="164.2">V</text>
<text x="57.3" y="164.2">, DRAIN TO SOURCE VOLTAGE (V)</text>
<text x="137.5" y="164.1">Q , GATE CHARGE (nC)</text>
</g>
<g font-size="1.7" fill="#352942">
<text x="79.4" y="43.9">GS</text>
<text x="85.6" y="43.9">DS</text>
<text x="89.8" y="43.9">D</text>
<text x="125.5" y="44">D</text>
<text x="56.8" y="93.2">J</text>
<text x="87.4" y="91.9">o</text>
<text x="135.3" y="93.2">J</text>
<text x="166.1" y="91.9">o</text>
<text x="123.3" y="115.5">DD</text>
<text x="46.1" y="125.8">OSS</text>
<text x="53.8" y="125.8">DS</text>
<text x="60" y="125.8">GD</text>
<text x="81.1" y="121.8">ISS</text>
<text x="87.6" y="121.8">GS</text>
<text x="94" y="121.8">GD</text>
<text x="49.1" y="136.4">RSS</text>
<text x="56.5" y="136.4">GD</text>
<text x="47.6" y="155.9">GS</text>
<text x="113.7" y="152.1" transform="rotate(-90 113.7 152.1)">GS</text>
<text x="158.1" y="151.5">D</text>
<text x="158.1" y="154.2">D</text>
<text x="54.9" y="164.7">DS</text>
<text x="139.1" y="164.7">g</text>
<text x="28.2" y="257.5">©2002 Fairchild Semiconductor Corporation</text>
<text x="168.3" y="257.5">FDB035AN06A0 Rev. A</text>
</g>
</svg>
